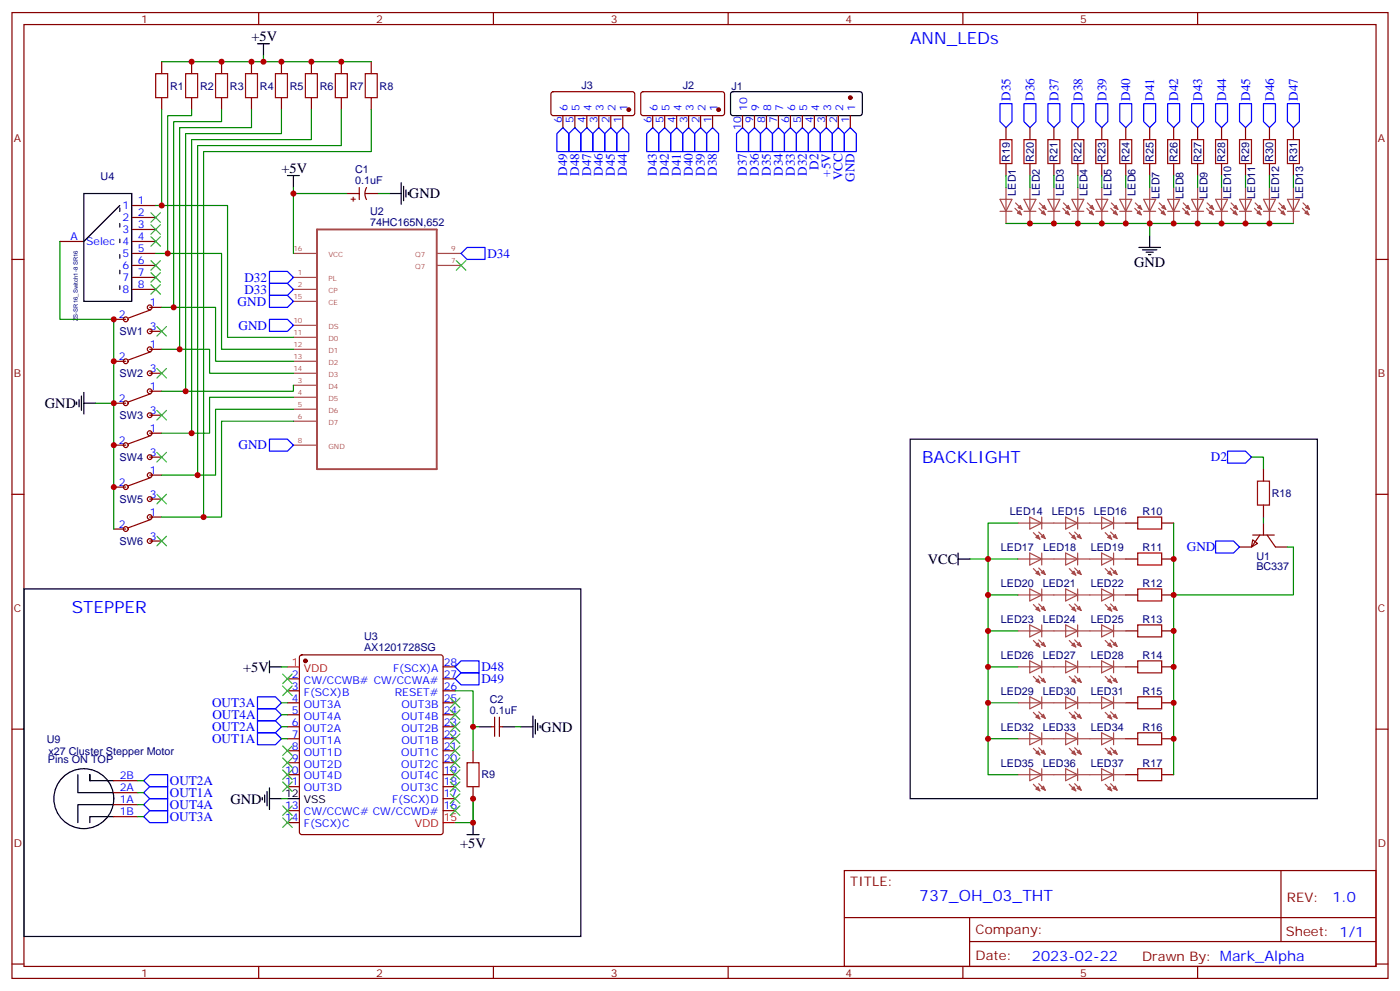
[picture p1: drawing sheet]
<svg xmlns="http://www.w3.org/2000/svg" width="412mm" height="292mm" viewBox="0 0 412 292" stroke-linecap="round" stroke-linejoin="round" font-family="sans-serif">
<g fill="none" stroke="#870000" stroke-width=".35">
<path d="M3.5 3.7h405.4v284.3h-405.4zM7.1 7.2h398.2v277.3h-398.2zM47.6 18.2v3.5M56.4 18.2v3.5M65.3 18.2v3.5M74.1 18.2v3.5M76.2 3.7v3.5M82.9 18.2v3.5M91.7 18.2v3.5M100.5 18.2v3.5M109.4 18.2v3.5M145.3 3.7v3.5"/>
<path d="M214.5 3.7v3.5M283.6 3.7v3.5M352.8 3.7v3.5M47.6 28.8v3.5M56.4 28.8v3.5M65.3 28.8v3.5M74.1 28.8v3.5M82.9 28.8v3.5M91.7 28.8v3.5M100.5 28.8v3.5M109.4 28.8v3.5M296.3 37.6v3.5"/>
<path d="M303.4 37.6v3.5M310.4 37.6v3.5M317.5 37.6v3.5M324.6 37.6v3.5M331.6 37.6v3.5M338.7 37.6v3.5M345.7 37.6v3.5M352.8 37.6v3.5M359.8 37.6v3.5M366.9 37.6v3.5M373.9 37.6v3.5M381 37.6v3.5"/>
<path d="M102.3 57h3.5M105.8 55.2v3.5M107.6 57h3.5M108 55.2l-.5 1.8 .4 1.7M296.3 48.2v3.5M303.4 48.2v3.5M310.4 48.2v3.5M317.5 48.2v3.5M324.6 48.2v3.5M331.6 48.2v3.5M338.7 48.2v3.5M345.7 48.2v3.5"/>
<path d="M352.8 48.2v3.5M359.8 48.2v3.5M366.9 48.2v3.5M373.9 48.2v3.5M381 48.2v3.5M3.5 76.4h3.6M17.6 71.1h7.1M38.8 60.5h7.1M38.8 64h7.1M38.8 67.6h7.1M38.8 71.1h7.1M38.8 74.6h7.1"/>
<path d="M38.8 78.1h7.1M405.3 76.4h3.6M33.5 94h3.5M38.8 81.7h7.1M38.8 85.2h7.1M44.1 97.5h3.5M44.1 90.5h3.5M44.4 91.2l-6.7 2.5M33.5 106.4h3.5M33.5 118.7h3.5M44.1 109.9h3.5M44.1 102.8h3.5"/>
<path d="M44.1 115.2h3.5M44.4 103.5l-6.7 2.5M44.4 115.9l-6.7 2.5M33.5 131.1h3.5M44.1 122.2h3.5M44.1 134.6h3.5M44.1 127.5h3.5M44.1 139.9h3.5M44.4 128.2l-6.7 2.5M372.2 138.1v3.5M3.5 145.5h3.6M33.5 143.4h3.5"/>
<path d="M33.5 155.8h3.5M44.1 146.9h3.5M44.1 159.3h3.5M44.1 152.2h3.5M44.4 140.6l-6.7 2.5M44.4 152.9l-6.7 2.5M331.6 154h3.5M342.2 154h3.5M369 158.9l1.4 1.1-1.7 1zM369 157.5h6.4M371.1 157.5l-2.4 3.5h-3.6M372.2 148.7v3.5"/>
<path d="M372.2 154v3.5M373.2 157.5l2.5 3.5h3.5M405.3 145.5h3.6M331.6 164.6h3.5M331.6 175.2h3.5M342.2 164.6h3.5M342.2 175.2h3.5M84.7 199.8h3.5M88.4 193l.5-.2h40.9l.5 .2 .2 .5v51.5l-.2 .5-.5 .2h-40.9l-.5-.2-.2-.5v-51.5zM130.5 196.3h3.6M130.5 199.8h3.6M331.6 196.3h3.5"/>
<path d="M331.6 185.7h3.5M342.2 196.3h3.5M342.2 185.7h3.5M3.5 214.7h3.6M84.7 206.9h3.5M84.7 203.4h3.5M84.7 210.4h3.5M84.7 214h3.5M84.7 217.5h3.5M130.5 206.9h3.6M130.5 203.4h3.6M130.5 210.4h3.6"/>
<path d="M130.5 214h3.6M130.5 217.5h3.6M144.6 214h1.1M145.7 211.1v5.7M147.1 214h1.1M147.1 211.1v5.7M331.6 206.9h3.5M331.6 217.5h3.5M342.2 206.9h3.5M342.2 217.5h3.5M405.3 214.7h3.6M33.5 236.9h7.1"/>
<path d="M33.5 233.4h7.1M33.5 229.8h7.1M84.7 221h3.5M84.7 224.5h3.5M84.7 228.1h3.5M84.7 231.6h3.5M84.7 238.7h3.5M130.5 221h3.6M130.5 224.5h3.6M130.5 228.1h3.6M130.5 231.6h3.6M130.5 238.7h3.6"/>
<path d="M130.5 235.1h3.6M139.3 221v3.5M139.3 231.6v3.5M331.6 228.1h3.5M342.2 228.1h3.5M33.5 240.4h7.1M84.7 242.2h3.5M248.7 256.3h156.6v28.2h-156.6zM377.3 256.3v20.9M248.7 270.1h156.5M285.6 277.2h119.6M285.6 270.1v14.2"/>
<path d="M3.5 283.8h3.6M76.2 284.5v3.5M145.3 284.5v3.5M214.5 284.5v3.5M283.6 284.5v3.5M352.8 284.5v3.5M405.3 283.8h3.6"/>
<circle cx="37" cy="94" r=".71"/>
<circle cx="44.1" cy="90.5" r=".71"/>
<circle cx="44.1" cy="97.5" r=".71"/>
<circle cx="37" cy="118.7" r=".71"/>
<circle cx="37" cy="106.4" r=".71"/>
<circle cx="44.1" cy="115.2" r=".71"/>
<circle cx="44.1" cy="102.8" r=".71"/>
<circle cx="44.1" cy="109.9" r=".71"/>
<circle cx="37" cy="131.1" r=".71"/>
<circle cx="44.1" cy="127.5" r=".71"/>
<circle cx="44.1" cy="139.9" r=".71"/>
<circle cx="44.1" cy="134.6" r=".71"/>
<circle cx="44.1" cy="122.2" r=".71"/>
<circle cx="37" cy="155.8" r=".71"/>
<circle cx="37" cy="143.4" r=".71"/>
<circle cx="44.1" cy="159.3" r=".71"/>
<circle cx="44.1" cy="152.2" r=".71"/>
<circle cx="44.1" cy="146.9" r=".71"/>
</g>
<path d="M93.4 67.6h35.3v70.5h-35.3z" fill="none" stroke="#a64a4a" stroke-width=".56"/>
<g fill="none" stroke="#a64a4a" stroke-width=".35">
<path d="M294.6 58.7h3.5l-1.8 3.5zM296.3 55.2v7M299.2 59.7l1.9 2M301.6 58.7h3.6l-1.8 3.5zM303.4 55.2v7M306.2 59.7l2 2M308.7 58.7h3.5l-1.8 3.5zM310.4 55.2v7M313.3 59.7l1.9 2M315.7 58.7h3.6l-1.8 3.5zM317.5 55.2v7M320.3 59.7l2 2"/>
<path d="M322.8 58.7h3.5l-1.7 3.5zM324.6 55.2v7M327.4 59.7l1.9 2M329.8 58.7h3.6l-1.8 3.5zM331.6 55.2v7M334.4 59.7l2 2M336.9 58.7h3.5l-1.7 3.5zM338.7 55.2v7M341.5 59.7l1.9 2M344 58.7h3.5l-1.8 3.5zM345.7 55.2v7M348.5 59.7l2 2"/>
<path d="M351 58.7h3.5l-1.7 3.5zM352.8 55.2v7M355.6 59.7l1.9 2M358.1 58.7h3.5l-1.8 3.5zM359.8 55.2v7M362.7 59.7l1.9 2M365.1 58.7h3.6l-1.8 3.5zM366.9 55.2v7M369.7 59.7l2 2M372.2 58.7h3.5l-1.8 3.5zM373.9 55.2v7M376.8 59.7l1.9 2"/>
<path d="M379.2 58.7h3.6l-1.8 3.5zM381 55.2v7M383.8 59.7l2 2M86.4 74.6h7M128.9 74.6h6.9M128.9 78.1h6.9M294.6 62.2h3.5M296.3 62.3v3.5M299 61.3l1.9 2M301.6 62.2h3.6M303.4 62.3v3.5M306 61.3l2 2"/>
<path d="M308.7 62.2h3.5M310.4 62.3v3.5M313.1 61.3l1.9 2M315.7 62.2h3.6M317.5 62.3v3.5M320.1 61.3l2 2M322.8 62.2h3.5M324.6 62.3v3.5M327.2 61.3l1.9 2M329.8 62.2h3.6M331.6 62.3v3.5M334.3 61.3l1.9 2"/>
<path d="M336.9 62.2h3.5M338.7 62.3v3.5M341.3 61.3l2 2M344 62.2h3.5M345.7 62.3v3.5M348.4 61.3l1.9 2M351 62.2h3.5M352.8 62.3v3.5M355.4 61.3l2 2M358.1 62.2h3.5M359.8 62.3v3.5M362.5 61.3l1.9 2"/>
<path d="M365.1 62.2h3.6M366.9 62.3v3.5M369.5 61.3l2 2M372.2 62.2h3.5M373.9 62.3v3.5M376.6 61.3l1.9 2M379.2 62.2h3.6M381 62.3v3.5M383.6 61.3l2 2M86.4 81.7h7M86.4 85.2h7M86.4 88.7h7"/>
<path d="M86.4 95.8h7M86.4 99.3h7M86.4 102.8h7M86.4 106.4h7M86.4 109.9h7M86.4 113.4h7M86.4 116.9h7M86.4 120.5h7M86.4 124h7M86.4 131.1h7M299.9 154h7M303.3 152.2l3.6 1.8-3.6 1.8z"/>
<path d="M304.4 156.8l1.9 2M306 156.6l1.9 2M306.9 152.2v3.6M307 154h10.4M313.9 152.2l3.5 1.8-3.5 1.8zM315 156.8l1.9 2M316.6 156.6l1.9 2M317.4 152.2v3.6M317.6 154h10.4M324.5 152.2l3.5 1.8-3.5 1.8zM325.6 156.8l1.9 2M327.1 156.6l2 2"/>
<path d="M328 152.2v3.6M328.1 154h3.5M299.9 164.6h7M299.9 175.2h7M303.3 162.8l3.6 1.8-3.6 1.7zM303.3 173.4l3.6 1.8-3.6 1.7zM304.4 178l1.9 1.9M304.4 167.4l1.9 1.9M306 177.8l1.9 1.9M306 167.2l1.9 2M306.9 162.8v3.5M306.9 173.4v3.5"/>
<path d="M307 164.6h10.4M307 175.2h10.4M313.9 162.8l3.5 1.8-3.5 1.7zM313.9 173.4l3.5 1.8-3.5 1.7zM315 178l1.9 1.9M315 167.4l1.9 1.9M316.6 177.8l1.9 1.9M316.6 167.2l1.9 2M317.4 162.8v3.5M317.4 173.4v3.5M317.6 164.6h10.4M317.6 175.2h10.4"/>
<path d="M324.5 162.8l3.5 1.8-3.5 1.7zM324.5 173.4l3.5 1.8-3.5 1.7zM325.6 167.4l1.9 1.9M325.6 178l1.9 1.9M327.1 167.2l2 2M327.1 177.8l2 1.9M328 162.8v3.5M328 173.4v3.5M328.1 164.6h3.5M328.1 175.2h3.5M299.9 196.3h7M299.9 185.7h7"/>
<path d="M303.3 194.6l3.6 1.7-3.6 1.8zM303.3 184l3.6 1.7-3.6 1.8zM304.4 199.1l1.9 2M304.4 188.6l1.9 1.9M306 188.4l1.9 1.9M306 199l1.9 1.9M306.9 184v3.5M306.9 194.6v3.5M307 196.3h10.4M307 185.7h10.4M313.9 184l3.5 1.7-3.5 1.8zM313.9 194.6l3.5 1.7-3.5 1.8z"/>
<path d="M315 199.1l1.9 2M315 188.6l1.9 1.9M316.6 199l1.9 1.9M316.6 188.4l1.9 1.9M317.4 184v3.5M317.4 194.6v3.5M317.6 196.3h10.4M317.6 185.7h10.4M324.5 184l3.5 1.7-3.5 1.8zM324.5 194.6l3.5 1.7-3.5 1.8zM325.6 199.1l1.9 2M325.6 188.6l1.9 1.9"/>
<path d="M327.1 199l2 1.9M327.1 188.4l2 1.9M328 184v3.5M328 194.6v3.5M328.1 196.3h3.5M328.1 185.7h3.5M299.9 206.9h7M299.9 217.5h7M303.3 215.7l3.6 1.8-3.6 1.8zM303.3 205.1l3.6 1.8-3.6 1.8zM304.4 209.7l1.9 2M306 209.6l1.9 1.9"/>
<path d="M306.9 205.1v3.6M306.9 215.7v3.6M307 206.9h10.4M307 217.5h10.4M313.9 205.1l3.5 1.8-3.5 1.8zM313.9 215.7l3.5 1.8-3.5 1.8zM315 209.7l1.9 2M316.6 209.6l1.9 1.9M317.4 205.1v3.6M317.4 215.7v3.6M317.6 206.9h10.4M317.6 217.5h10.4"/>
<path d="M324.5 205.1l3.5 1.8-3.5 1.8zM324.5 215.7l3.5 1.8-3.5 1.8zM325.6 209.7l1.9 2M327.1 209.6l2 1.9M328 205.1v3.6M328 215.7v3.6M328.1 206.9h3.5M328.1 217.5h3.5M299.9 228.1h7M303.3 226.3l3.6 1.8-3.6 1.7zM304.4 220.3l1.9 1.9M304.4 230.9l1.9 1.9"/>
<path d="M306 220.1l1.9 2M306 230.7l1.9 2M306.9 226.3v3.5M307 228.1h10.4M313.9 226.3l3.5 1.8-3.5 1.7zM315 220.3l1.9 1.9M315 230.9l1.9 1.9M316.6 220.1l1.9 2M316.6 230.7l1.9 2M317.4 226.3v3.5M317.6 228.1h10.4M324.5 226.3l3.5 1.8-3.5 1.7z"/>
<path d="M325.6 220.3l1.9 1.9M325.6 230.9l1.9 1.9M327.1 220.1l2 2M327.1 230.7l2 2M328 226.3v3.5M328.1 228.1h3.5"/>
</g>
<g fill="none" stroke="#000" stroke-width=".35">
<path d="M75.8 12.9h3.6M77.6 12.9v3.5M24.7 57h14.1v31.7h-14.1zM84.7 51.7h3.5M86.4 51.7v3.5M114.7 57h3.5M118.2 53.8v6.3M118.9 54.9v4.2M119.6 55.9v2.1M120.3 56.6v.7M35.3 60.5l-10.6 10.6M335.5 72.8h6.3"/>
<path d="M336.5 73.6h4.3M337.6 74.3h2.1M338.3 75h.7M338.7 69.3v3.5M22.6 118.4v.7M23.3 117.7v2.1M24 116.6v4.2M24.7 118.7h3.5M24.7 115.5v6.4M268.1 129.3h120v105.8h-120zM7.1 173.4h164v102.3h-164zM282.2 164.6h3.6"/>
<path d="M282.2 162.8v3.5M79.4 194.6v3.5M79.4 196.3h3.5M141.1 214h3.5M148.2 214h3.5M153.5 214h3.5M157 210.8v6.3M157.7 211.8v4.3M158.4 212.9v2.1M159.1 213.6v.7M22.9 228.1v5.3h10.6M26.5 229.8v-1.7v1.7h7"/>
<path d="M33.5 236.9h-10.6v5.3M77.3 234.8v.7M78 234.1v2.1M78.7 233v4.2M79.4 235.1h3.5M79.4 232v6.3M84.7 235.1h3.5M33.5 240.4h-7v1.8M137.6 245.7h3.5M139.3 242.2v3.5"/>
<circle cx="24.7" cy="235.1" r="8.8"/>
</g>
<path d="M35.3 85.2v-24.7" fill="none" stroke="#000" stroke-width=".35" stroke-dasharray="1.1 3.5"/>
<g fill="none" stroke="#008700" stroke-width=".35">
<path d="M47.6 18.2h61.8M77.6 16.4v1.8M47.6 32.3v28.2M56.4 32.3v1.7h-7v40.6M65.3 32.3v3.5h-14.1v54.7M74.1 32.3v5.3h-21.2v65.2M82.9 32.3v7h-28.2v75.9M91.7 32.3v8.8h-35.3v86.4M100.5 32.3v10.6h-42.3v97M109.4 32.3v12.3h-49.4v107.6M86.4 57h15.9M86.4 55.2v19.4"/>
<path d="M111.1 57h3.6M296.3 51.7v3.5M303.4 51.7v3.5M310.4 51.7v3.5M317.5 51.7v3.5M324.6 51.7v3.5M331.6 51.7v3.5M338.7 51.7v3.5M345.7 51.7v3.5M352.8 51.7v3.5M359.8 51.7v3.5M366.9 51.7v3.5"/>
<path d="M373.9 51.7v3.5M381 51.7v3.5M17.6 71.1v22.9h15.9v61.8M45.9 60.5h21.1v38.8h19.4M45.9 74.6h19.4v28.2h21.1M296.3 65.8h84.7M338.7 65.8v3.5M47.6 90.5h15.9v15.9h22.9M28.2 118.7h5.3M47.6 102.8h14.1v7.1h24.7M86.4 113.4v1.8h-38.8M86.4 116.9h-24.7v10.6h-14.1"/>
<path d="M86.4 120.5h-22.9v19.4h-15.9M86.4 124h-21.1v28.2h-17.7M368.7 134.6h3.5v3.5M299.9 154h-8.9v21.2h8.9M345.7 154v21.2h35.3v-14.2h-1.8M372.2 152.2v1.8M285.8 164.6h14.1M291 175.2v10.5h8.9M345.7 175.2v52.9M82.9 196.3h1.8M291 196.3v10.6h8.9M291 185.7v10.6h8.9"/>
<path d="M82.9 217.5h1.8M82.9 214h1.8M82.9 206.9h1.8M82.9 210.4h1.8M134.1 203.4h5.2v17.6M139.3 214h1.8M151.7 214h1.8M291 206.9v10.6h8.9M291 217.5v10.6h8.9M40.6 236.9h1.7M40.6 233.4h1.7M40.6 229.8h1.7"/>
<path d="M82.9 235.1h1.8M40.6 240.4h1.7M134.1 242.2h5.2v-7.1v7.1"/>
</g>
<g fill="none" stroke="#a10000" stroke-width=".35">
<path d="M45.9 21.7h3.5v7.1h-3.5zM54.7 21.7h3.5v7.1h-3.5zM63.5 21.7h3.5v7.1h-3.5zM72.3 21.7h3.5v7.1h-3.5zM81.1 21.7h3.6v7.1h-3.6zM90 21.7h3.5v7.1h-3.5zM98.8 21.7h3.5v7.1h-3.5zM107.6 21.7h3.5v7.1h-3.5zM294.6 41.1h3.5v7.1h-3.5zM301.6 41.1h3.6v7.1h-3.6zM308.7 41.1h3.5v7.1h-3.5zM315.7 41.1h3.6v7.1h-3.6z"/>
<path d="M322.8 41.1h3.5v7.1h-3.5zM329.8 41.1h3.6v7.1h-3.6zM336.9 41.1h3.5v7.1h-3.5zM344 41.1h3.5v7.1h-3.5zM351 41.1h3.5v7.1h-3.5zM358.1 41.1h3.5v7.1h-3.5zM365.1 41.1h3.6v7.1h-3.6zM372.2 41.1h3.5v7.1h-3.5zM379.2 41.1h3.6v7.1h-3.6zM335.1 152.2h7.1v3.6h-7.1zM370.4 141.6h3.5v7.1h-3.5zM335.1 162.8h7.1v3.5h-7.1z"/>
<path d="M335.1 173.4h7.1v3.5h-7.1zM335.1 194.6h7.1v3.5h-7.1zM335.1 184h7.1v3.5h-7.1zM335.1 205.1h7.1v3.6h-7.1zM335.1 215.7h7.1v3.6h-7.1zM137.6 224.5h3.5v7.1h-3.5zM335.1 226.3h7.1v3.5h-7.1z"/>
</g>
<g fill="none" stroke="#00f" stroke-width=".35">
<path d="M165.8 37.6l1.8 1.7v5.3h-3.6v-5.3zM169.3 37.6l1.8 1.7v5.3h-3.5v-5.3zM172.9 37.6l1.7 1.7v5.3h-3.5v-5.3zM174.6 39.3l1.8-1.7 1.8 1.7v5.3h-3.6zM179.9 37.6l1.8 1.7v5.3h-3.5v-5.3zM183.4 37.6l1.8 1.7v5.3h-3.5v-5.3zM192.3 37.6l1.7 1.7v5.3h-3.5v-5.3zM195.8 37.6l1.8 1.7v5.3h-3.6v-5.3zM199.3 37.6l1.8 1.7v5.3h-3.5v-5.3zM202.8 37.6l1.8 1.7v5.3h-3.5v-5.3zM206.4 37.6l1.7 1.7v5.3h-3.5v-5.3zM208.1 39.3l1.8-1.7 1.8 1.7v5.3h-3.6z"/>
<path d="M218.7 37.6l1.8 1.7v5.3h-3.5v-5.3zM222.2 37.6l1.8 1.7v5.3h-3.5v-5.3zM224 39.3l1.8-1.7 1.7 1.7v5.3h-3.5zM229.3 37.6l1.8 1.7v5.3h-3.6v-5.3zM232.8 37.6l1.8 1.7v5.3h-3.5v-5.3zM236.4 37.6l1.7 1.7v5.3h-3.5v-5.3zM239.9 37.6l1.8 1.7v5.3h-3.6v-5.3zM241.7 39.3l1.7-1.7 1.8 1.7v5.3h-3.5zM246.9 37.6l1.8 1.7v5.3h-3.5v-5.3zM250.5 37.6l1.7 1.7v5.3h-3.5v-5.3zM294.6 30.5h3.5v5.3l-1.8 1.8-1.7-1.8zM301.6 30.5h3.6v5.3l-1.8 1.8-1.8-1.8z"/>
<path d="M308.7 30.5h3.5v5.3l-1.8 1.8-1.7-1.8zM315.7 30.5h3.6v5.3l-1.8 1.8-1.8-1.8zM322.8 30.5h3.5v5.3l-1.7 1.8-1.8-1.8zM329.8 30.5h3.6v5.3l-1.8 1.8-1.8-1.8zM336.9 30.5h3.5v5.3l-1.7 1.8-1.8-1.8zM344 30.5h3.5v5.3l-1.8 1.8-1.7-1.8zM351 30.5h3.5v5.3l-1.7 1.8-1.8-1.8zM358.1 30.5h3.5v5.3l-1.8 1.8-1.7-1.8zM365.1 30.5h3.6v5.3l-1.8 1.8-1.8-1.8zM372.2 30.5h3.5v5.3l-1.8 1.8-1.7-1.8zM379.2 30.5h3.6v5.3l-1.8 1.8-1.8-1.8zM79.4 79.9h5.3l1.7 1.8-1.7 1.7h-5.3z"/>
<path d="M135.8 74.6l1.8-1.8h5.3v3.6h-5.3zM79.4 94h5.3l1.7 1.8-1.7 1.7h-5.3zM79.4 87h5.3l1.7 1.7-1.7 1.8h-5.3zM79.4 83.4h5.3l1.7 1.8-1.7 1.8h-5.3zM79.4 129.3h5.3l1.7 1.8-1.7 1.7h-5.3zM361.6 132.8h5.3l1.8 1.8-1.8 1.7h-5.3zM358.1 159.3h5.3l1.7 1.7-1.7 1.8h-5.3zM134.1 196.3l1.7-1.7h5.3v3.5h-5.3zM134.1 199.8l1.7-1.7h5.3v3.5h-5.3zM75.8 208.7h5.3l1.8 1.7-1.8 1.8h-5.3zM75.8 205.1h5.3l1.8 1.8-1.8 1.8h-5.3zM75.8 212.2h5.3l1.8 1.8-1.8 1.7h-5.3z"/>
<path d="M75.8 215.7h5.3l1.8 1.8-1.8 1.8h-5.3zM42.3 229.8l1.8-1.7h5.3v3.5h-5.3zM42.3 233.4l1.8-1.8h5.3v3.5h-5.3zM42.3 236.9l1.8-1.8h5.3v3.6h-5.3zM42.3 240.4l1.8-1.7h5.3v3.5h-5.3z"/>
</g>
<g fill="none" stroke="#3c3" stroke-width=".35">
<path d="M44.4 76.7l2.9 2.9M44.4 69.7l2.9 2.8M44.4 66.1l2.9 2.9M44.4 62.6l2.9 2.8M47.3 76.7l-2.9 2.9M47.3 69.7l-2.9 2.8M47.3 66.1l-2.9 2.9M47.3 62.6l-2.9 2.8M134.4 76.7l2.8 2.9M137.2 76.7l-2.8 2.9M44.4 83.8l2.9 2.8M44.4 80.3l2.9 2.8"/>
<path d="M46.2 96.1l2.8 2.9M47.3 83.8l-2.9 2.8M47.3 80.3l-2.9 2.8M49 96.1l-2.8 2.9M46.2 108.5l2.8 2.8M49 108.5l-2.8 2.8M46.2 120.8l2.8 2.8M46.2 133.2l2.8 2.8M49 120.8l-2.8 2.8M49 133.2l-2.8 2.8M46.2 145.5l2.8 2.8M46.2 157.9l2.8 2.8"/>
<path d="M49 145.5l-2.8 2.8M49 157.9l-2.8 2.8M83.3 198.4l2.8 2.9M86.1 198.4l-2.8 2.9M83.3 219.6l2.8 2.8M83.3 202l2.8 2.8M86.1 219.6l-2.8 2.8M86.1 202l-2.8 2.8M132.6 219.6l2.9 2.8M132.6 216.1l2.9 2.8M132.6 212.5l2.9 2.9M132.6 209l2.9 2.8"/>
<path d="M132.6 205.5l2.9 2.8M135.5 219.6l-2.9 2.8M135.5 216.1l-2.9 2.8M135.5 212.5l-2.9 2.9M135.5 209l-2.9 2.8M135.5 205.5l-2.9 2.8M83.3 223.1l2.8 2.9M83.3 226.7l2.8 2.8M83.3 230.2l2.8 2.8M83.3 237.2l2.8 2.9M86.1 223.1l-2.8 2.9M86.1 226.7l-2.8 2.8"/>
<path d="M86.1 230.2l-2.8 2.8M86.1 237.2l-2.8 2.9M132.6 237.2l2.9 2.9M132.6 233.7l2.9 2.8M132.6 230.2l2.9 2.8M132.6 226.7l2.9 2.8M132.6 223.1l2.9 2.9M135.5 237.2l-2.9 2.9M135.5 233.7l-2.9 2.8M135.5 230.2l-2.9 2.8M135.5 226.7l-2.9 2.8M135.5 223.1l-2.9 2.9"/>
<path d="M83.3 240.8l2.8 2.8M86.1 240.8l-2.8 2.8"/>
</g>
<g fill="#a64a4a" stroke="#a64a4a" stroke-width=".29">
<path d="M349.2 61.2l.8-.8 .5 1.3z"/>
<path d="M349.1 62.7l.7-.7 .5 1.3z"/>
<path d="M342.2 61.2l.7-.8 .5 1.3z"/>
<path d="M342 62.7l.7-.7 .6 1.3z"/>
<path d="M299.9 61.2l.7-.8 .5 1.3z"/>
<path d="M299.7 62.7l.7-.7 .5 1.3z"/>
<path d="M306.9 61.2l.7-.8 .6 1.3z"/>
<path d="M306.7 62.7l.7-.7 .6 1.3z"/>
<path d="M314 61.2l.7-.8 .5 1.3z"/>
<path d="M313.8 62.7l.7-.7 .5 1.3z"/>
<path d="M321.7 60.4l.6 1.3-1.3-.5z"/>
<path d="M320.9 62.7l.7-.7 .5 1.3z"/>
<path d="M328.8 60.4l.5 1.3-1.2-.5z"/>
<path d="M328.6 62l.5 1.3-1.2-.6z"/>
<path d="M335.1 61.2l.7-.8 .6 1.3z"/>
<path d="M335.7 62l.5 1.3-1.2-.6z"/>
<path d="M326.3 211.1l.7-.7 .5 1.3z"/>
<path d="M327.9 211l.7-.7 .5 1.2z"/>
<path d="M316.4 210.4l.5 1.3-1.2-.6z"/>
<path d="M317.3 211l.7-.7 .5 1.2z"/>
<path d="M305.1 211.1l.7-.7 .5 1.3z"/>
<path d="M307.4 210.3l.5 1.2-1.2-.5z"/>
<path d="M305.1 200.6l.7-.8 .5 1.3z"/>
<path d="M307.4 199.7l.5 1.2-1.2-.5z"/>
<path d="M316.4 199.8l.5 1.3-1.2-.5z"/>
<path d="M317.3 200.4l.7-.7 .5 1.2z"/>
<path d="M326.3 200.6l.7-.8 .5 1.3z"/>
<path d="M327.9 200.4l.7-.7 .5 1.2z"/>
<path d="M326.3 190l.7-.7 .5 1.2z"/>
<path d="M327.9 189.8l.7-.7 .5 1.2z"/>
<path d="M315.7 190l.7-.7 .5 1.2z"/>
<path d="M317.3 189.8l.7-.7 .5 1.2z"/>
<path d="M305.1 190l.7-.7 .5 1.2z"/>
<path d="M306.7 189.8l.7-.7 .5 1.2z"/>
<path d="M305.1 158.2l.7-.7 .5 1.3z"/>
<path d="M306.7 158l.7-.7 .5 1.3z"/>
<path d="M315.7 158.2l.7-.7 .5 1.3z"/>
<path d="M317.3 158l.7-.7 .5 1.3z"/>
<path d="M326.3 158.2l.7-.7 .5 1.3z"/>
<path d="M327.9 158l.7-.7 .5 1.3z"/>
<path d="M305.1 168.8l.7-.7 .5 1.2z"/>
<path d="M307.4 167.9l.5 1.3-1.2-.6z"/>
<path d="M316.4 168.1l.5 1.2-1.2-.5z"/>
<path d="M317.3 168.6l.7-.7 .5 1.3z"/>
<path d="M326.3 168.8l.7-.7 .5 1.2z"/>
<path d="M327.9 168.6l.7-.7 .5 1.3z"/>
<path d="M305.1 179.4l.7-.7 .5 1.2z"/>
<path d="M307.4 178.5l.5 1.2-1.2-.5z"/>
<path d="M316.4 178.7l.5 1.2-1.2-.5z"/>
<path d="M317.3 179.2l.7-.7 .5 1.2z"/>
<path d="M326.3 179.4l.7-.7 .5 1.2z"/>
<path d="M327.9 179.2l.7-.7 .5 1.2z"/>
<path d="M384.5 61.2l.7-.8 .6 1.3z"/>
<path d="M384.4 62.7l.7-.7 .5 1.3z"/>
<path d="M377.5 61.2l.7-.8 .5 1.3z"/>
<path d="M377.3 62.7l.7-.7 .5 1.3z"/>
<path d="M370.4 61.2l.7-.8 .6 1.3z"/>
<path d="M370.2 62.7l.7-.7 .6 1.3z"/>
<path d="M363.4 61.2l.7-.8 .5 1.3z"/>
<path d="M363.2 62.7l.7-.7 .5 1.3z"/>
<path d="M356.3 61.2l.7-.8 .5 1.3z"/>
<path d="M356.1 62.7l.7-.7 .6 1.3z"/>
<path d="M305.1 221.7l.7-.7 .5 1.2z"/>
<path d="M306.7 221.5l.7-.7 .5 1.3z"/>
<path d="M315.7 221.7l.7-.7 .5 1.2z"/>
<path d="M317.3 221.5l.7-.7 .5 1.3z"/>
<path d="M326.3 221.7l.7-.7 .5 1.2z"/>
<path d="M327.9 221.5l.7-.7 .5 1.3z"/>
<path d="M305.1 232.3l.7-.7 .5 1.2z"/>
<path d="M307.4 231.4l.5 1.3-1.2-.6z"/>
<path d="M316.4 231.6l.5 1.2-1.2-.5z"/>
<path d="M317.3 232.1l.7-.7 .5 1.3z"/>
<path d="M326.3 232.3l.7-.7 .5 1.2z"/>
<path d="M327.9 232.1l.7-.7 .5 1.3z"/>
</g>
<circle cx="90" cy="194.6" r=".53" fill="#870000" stroke="#870000" stroke-width=".35"/>
<path d="M84.7 196.3h3.5M130.5 242.2h3.6" fill="none" stroke="#f00" stroke-width=".35"/>
<path d="M215.4 27.2l.5-.2h37.4l.5 .2 .2 .5v5.6l-.2 .5-.5 .2h-37.4l-.5-.2-.2-.5v-5.6z" fill="#fff" stroke="#000" stroke-width=".35"/>
<g fill="#870000" stroke="#870000" stroke-width=".35">
<circle cx="250.5" cy="28.8" r=".53"/>
<circle cx="185.2" cy="32.3" r=".53"/>
<circle cx="211.7" cy="32.3" r=".53"/>
</g>
<g fill="none" stroke="#870000" stroke-width=".35">
<path d="M162.5 27.2l.5-.2h23.5l.5 .7-.1 5.9-.6 .4h-23.6l-.4-.7v-5.6zM165.8 34v3.6M169.3 34v3.6M172.9 34v3.6M176.4 34v3.6M179.9 34v3.6M183.4 34v3.6M189 27.2l.4-.2h23.6l.4 .7v5.9l-.7 .4h-23.5l-.5-.7v-5.6zM192.3 34v3.6M195.8 34v3.6M199.3 34v3.6M202.8 34v3.6"/>
<path d="M206.4 34v3.6M209.9 34v3.6M218.7 34v3.6M222.2 34v3.6M225.8 34v3.6M229.3 34v3.6M232.8 34v3.6M236.4 34v3.6M239.9 34v3.6M243.4 34v3.6M246.9 34v3.6M250.5 34v3.6"/>
</g>
<g fill="#c00">
<circle cx="33.5" cy="94" r=".88"/>
<circle cx="33.5" cy="106.4" r=".88"/>
<circle cx="33.5" cy="118.7" r=".88"/>
<circle cx="33.5" cy="131.1" r=".88"/>
<circle cx="33.5" cy="143.4" r=".88"/>
<circle cx="47.6" cy="60.5" r=".88"/>
<circle cx="49.4" cy="74.6" r=".88"/>
<circle cx="51.2" cy="90.5" r=".88"/>
<circle cx="52.9" cy="102.8" r=".88"/>
<circle cx="54.7" cy="115.2" r=".88"/>
<circle cx="56.4" cy="127.5" r=".88"/>
<circle cx="58.2" cy="139.9" r=".88"/>
<circle cx="60" cy="152.2" r=".88"/>
<circle cx="56.4" cy="18.2" r=".88"/>
<circle cx="65.3" cy="18.2" r=".88"/>
<circle cx="74.1" cy="18.2" r=".88"/>
<circle cx="82.9" cy="18.2" r=".88"/>
<circle cx="91.7" cy="18.2" r=".88"/>
<circle cx="100.5" cy="18.2" r=".88"/>
<circle cx="77.6" cy="18.2" r=".88"/>
<circle cx="86.4" cy="57" r=".88"/>
<circle cx="291" cy="196.3" r=".88"/>
<circle cx="345.7" cy="196.3" r=".88"/>
<circle cx="345.7" cy="185.7" r=".88"/>
<circle cx="291" cy="185.7" r=".88"/>
<circle cx="291" cy="175.2" r=".88"/>
<circle cx="345.7" cy="164.6" r=".88"/>
<circle cx="345.7" cy="175.2" r=".88"/>
<circle cx="291" cy="164.6" r=".88"/>
<circle cx="345.7" cy="206.9" r=".88"/>
<circle cx="291" cy="206.9" r=".88"/>
<circle cx="345.7" cy="217.5" r=".88"/>
<circle cx="291" cy="217.5" r=".88"/>
<circle cx="139.3" cy="214" r=".88"/>
<circle cx="139.3" cy="242.2" r=".88"/>
<circle cx="345.7" cy="65.8" r=".88"/>
<circle cx="338.7" cy="65.8" r=".88"/>
<circle cx="303.4" cy="65.8" r=".88"/>
<circle cx="310.4" cy="65.8" r=".88"/>
<circle cx="317.5" cy="65.8" r=".88"/>
<circle cx="324.6" cy="65.8" r=".88"/>
<circle cx="331.6" cy="65.8" r=".88"/>
<circle cx="373.9" cy="65.8" r=".88"/>
<circle cx="366.9" cy="65.8" r=".88"/>
<circle cx="359.8" cy="65.8" r=".88"/>
<circle cx="352.8" cy="65.8" r=".88"/>
<circle cx="139.3" cy="235.1" r=".88"/>
</g>
<g font-size="4.9" fill="#00f">
<text x="268.1" y="12.9">ANN_LEDs</text>
<text x="271.6" y="136.3">BACKLIGHT</text>
<text x="21.2" y="180.4">STEPPER</text>
</g>
<text font-size="4.6" fill="#00f" x="270.8" y="265.3">737_OH_03_THT</text>
<g font-size="4.2">
<text x="74.1" y="12.2">+5V</text>
<text x="82.9" y="51">+5V</text>
<text x="120.5" y="58.4">GND</text>
<text x="334.1" y="78.5">GND</text>
<text x="13.2" y="120.1">GND</text>
<text x="273.3" y="166">VCC</text>
<text x="71.6" y="197.8">+5V</text>
<text x="159.5" y="215.4">GND</text>
<text x="67.9" y="236.6">GND</text>
<text x="135.6" y="249.7">+5V</text>
</g>
<g font-size="4.2" fill="#00f">
<text x="392.5" y="265.6">1.0</text>
<text x="304" y="282.9">2023-02-22</text>
</g>
<g font-size="3.9" fill="#00f">
<text x="297.7" y="29.7" transform="rotate(-90 297.7 29.7)">D35</text>
<text x="304.7" y="29.7" transform="rotate(-90 304.7 29.7)">D36</text>
<text x="311.8" y="29.7" transform="rotate(-90 311.8 29.7)">D37</text>
<text x="318.8" y="29.7" transform="rotate(-90 318.8 29.7)">D38</text>
<text x="325.9" y="29.7" transform="rotate(-90 325.9 29.7)">D39</text>
<text x="333" y="29.7" transform="rotate(-90 333 29.7)">D40</text>
<text x="340" y="29.7" transform="rotate(-90 340 29.7)">D41</text>
<text x="347.1" y="29.7" transform="rotate(-90 347.1 29.7)">D42</text>
<text x="354.1" y="29.7" transform="rotate(-90 354.1 29.7)">D43</text>
<text x="361.2" y="29.7" transform="rotate(-90 361.2 29.7)">D44</text>
<text x="368.2" y="29.7" transform="rotate(-90 368.2 29.7)">D45</text>
<text x="375.3" y="29.7" transform="rotate(-90 375.3 29.7)">D46</text>
<text x="382.3" y="29.7" transform="rotate(-90 382.3 29.7)">D47</text>
<text x="167" y="51.8" transform="rotate(-90 167 51.8)">D49</text>
<text x="170.6" y="51.8" transform="rotate(-90 170.6 51.8)">D48</text>
<text x="174.1" y="51.8" transform="rotate(-90 174.1 51.8)">D47</text>
<text x="177.6" y="51.8" transform="rotate(-90 177.6 51.8)">D46</text>
<text x="181.2" y="51.8" transform="rotate(-90 181.2 51.8)">D45</text>
<text x="184.7" y="51.8" transform="rotate(-90 184.7 51.8)">D44</text>
<text x="193.5" y="51.8" transform="rotate(-90 193.5 51.8)">D43</text>
<text x="197" y="51.8" transform="rotate(-90 197 51.8)">D42</text>
<text x="200.6" y="51.8" transform="rotate(-90 200.6 51.8)">D41</text>
<text x="204.1" y="51.8" transform="rotate(-90 204.1 51.8)">D40</text>
<text x="207.6" y="51.8" transform="rotate(-90 207.6 51.8)">D39</text>
<text x="211.2" y="51.8" transform="rotate(-90 211.2 51.8)">D38</text>
<text x="220" y="51.8" transform="rotate(-90 220 51.8)">D37</text>
<text x="223.5" y="51.8" transform="rotate(-90 223.5 51.8)">D36</text>
<text x="227" y="51.8" transform="rotate(-90 227 51.8)">D35</text>
<text x="230.6" y="51.8" transform="rotate(-90 230.6 51.8)">D34</text>
<text x="234.1" y="51.8" transform="rotate(-90 234.1 51.8)">D33</text>
<text x="237.6" y="51.8" transform="rotate(-90 237.6 51.8)">D32</text>
<text x="241.1" y="49.9" transform="rotate(-90 241.1 49.9)">D2</text>
<text x="244.7" y="52.1" transform="rotate(-90 244.7 52.1)">+5V</text>
<text x="248.2" y="53.1" transform="rotate(-90 248.2 53.1)">VCC</text>
<text x="251.7" y="53.5" transform="rotate(-90 251.7 53.5)">GND</text>
<text x="143.6" y="76">D34</text>
<text x="72" y="82.9">D32</text>
<text x="70" y="90">GND</text>
<text x="72" y="86.4">D33</text>
<text x="70.3" y="97">GND</text>
<text x="70.3" y="132.3">GND</text>
<text x="356.7" y="135.7">D2</text>
<text x="349.6" y="162.2">GND</text>
<text x="141.8" y="197.5">D48</text>
<text x="141.8" y="201">D49</text>
<text x="62.5" y="208.2">OUT3A</text>
<text x="62.5" y="215.2">OUT2A</text>
<text x="62.6" y="211.7">OUT4A</text>
<text x="62.5" y="218.7">OUT1A</text>
<text x="50" y="231.1">OUT2A</text>
<text x="50" y="234.6">OUT1A</text>
<text x="50.1" y="238.2">OUT4A</text>
<text x="50" y="241.6">OUT3A</text>
</g>
<g font-size="3.9" fill="#800">
<text x="250.5" y="260.9">TITLE:</text>
<text x="379.1" y="265.6">REV:</text>
<text x="287.4" y="275.1">Company:</text>
<text x="378.7" y="275.7">Sheet: 1/1</text>
<text x="287.4" y="282.8">Date:</text>
<text x="336.4" y="282.8">Drawn By: Mark_Alpha</text>
</g>
<g font-size="3.2" fill="#800">
<text x="41.6" y="6.7">1</text>
<text x="110.8" y="6.7">2</text>
<text x="179.9" y="6.7">3</text>
<text x="249.1" y="6.7">4</text>
<text x="318.2" y="6.7">5</text>
<text x="4.1" y="41.8">A</text>
<text x="405.9" y="41.8">A</text>
<text x="103.2" y="59.4">+</text>
<text x="4.1" y="110.9">B</text>
<text x="405.9" y="110.9">B</text>
<text x="4.1" y="180.1">C</text>
<text x="405.9" y="180.1">C</text>
<text x="4.1" y="249.2">D</text>
<text x="405.9" y="249.2">D</text>
<text x="41.6" y="287.5">1</text>
<text x="110.8" y="287.5">2</text>
<text x="179.9" y="287.5">3</text>
<text x="249.1" y="287.5">4</text>
<text x="318.2" y="287.5">5</text>
</g>
<g font-size="3.2" fill="#000080">
<text x="50.1" y="26.4">R1</text>
<text x="58.9" y="26.4">R2</text>
<text x="67.7" y="26.4">R3</text>
<text x="76.6" y="26.4">R4</text>
<text x="85.4" y="26.4">R5</text>
<text x="94.2" y="26.4">R6</text>
<text x="103" y="26.4">R7</text>
<text x="111.8" y="26.4">R8</text>
<text x="171.3" y="26.3">J3</text>
<text x="201.1" y="26.3">J2</text>
<text x="215.4" y="26.4">J1</text>
<text x="297.4" y="47.6" transform="rotate(-90 297.4 47.6)">R19</text>
<text x="304.5" y="47.6" transform="rotate(-90 304.5 47.6)">R20</text>
<text x="311.6" y="47.6" transform="rotate(-90 311.6 47.6)">R21</text>
<text x="318.6" y="47.6" transform="rotate(-90 318.6 47.6)">R22</text>
<text x="325.7" y="47.6" transform="rotate(-90 325.7 47.6)">R23</text>
<text x="332.7" y="47.6" transform="rotate(-90 332.7 47.6)">R24</text>
<text x="339.8" y="47.6" transform="rotate(-90 339.8 47.6)">R25</text>
<text x="346.8" y="47.6" transform="rotate(-90 346.8 47.6)">R26</text>
<text x="353.9" y="47.6" transform="rotate(-90 353.9 47.6)">R27</text>
<text x="360.9" y="47.6" transform="rotate(-90 360.9 47.6)">R28</text>
<text x="368" y="47.6" transform="rotate(-90 368 47.6)">R29</text>
<text x="375.1" y="47.6" transform="rotate(-90 375.1 47.6)">R30</text>
<text x="382.1" y="47.6" transform="rotate(-90 382.1 47.6)">R31</text>
<text x="29.7" y="52.9">U4</text>
<text x="104.6" y="51">C1</text>
<text x="104.6" y="54.2">0.1uF</text>
<text x="299.2" y="57.6" transform="rotate(-90 299.2 57.6)">LED1</text>
<text x="306.3" y="57.6" transform="rotate(-90 306.3 57.6)">LED2</text>
<text x="313.4" y="57.6" transform="rotate(-90 313.4 57.6)">LED3</text>
<text x="320.4" y="57.6" transform="rotate(-90 320.4 57.6)">LED4</text>
<text x="327.4" y="57.6" transform="rotate(-90 327.4 57.6)">LED5</text>
<text x="334.5" y="57.6" transform="rotate(-90 334.5 57.6)">LED6</text>
<text x="341.5" y="58.5" transform="rotate(-90 341.5 58.5)">LED7</text>
<text x="348.6" y="58.5" transform="rotate(-90 348.6 58.5)">LED8</text>
<text x="355.6" y="58.5" transform="rotate(-90 355.6 58.5)">LED9</text>
<text x="362.7" y="58.5" transform="rotate(-90 362.7 58.5)">LED10</text>
<text x="369.8" y="58.5" transform="rotate(-90 369.8 58.5)">LED11</text>
<text x="376.8" y="58.5" transform="rotate(-90 376.8 58.5)">LED12</text>
<text x="383.9" y="58.5" transform="rotate(-90 383.9 58.5)">LED13</text>
<text x="109" y="63.3">U2</text>
<text x="109" y="66.5">74HC165N,652</text>
<text x="35.2" y="98.7">SW1</text>
<text x="35.2" y="111">SW2</text>
<text x="35.2" y="123.4">SW3</text>
<text x="35.2" y="135.7">SW4</text>
<text x="35.2" y="148.1">SW5</text>
<text x="374.6" y="146.3">R18</text>
<text x="297.5" y="151.6">LED14</text>
<text x="309.9" y="151.6">LED15</text>
<text x="322.2" y="151.6">LED16</text>
<text x="336.6" y="151.6">R10</text>
<text x="35.2" y="160.4">SW6</text>
<text x="294.8" y="162.2">LED17</text>
<text x="307.3" y="162.2">LED18</text>
<text x="321.3" y="162.2">LED19</text>
<text x="336.6" y="162.2">R11</text>
<text x="370.1" y="167.9">BC337</text>
<text x="370.1" y="164.8">U1</text>
<text x="294.8" y="172.8">LED20</text>
<text x="307.2" y="172.8">LED21</text>
<text x="321.3" y="172.8">LED22</text>
<text x="336.6" y="172.8">R12</text>
<text x="294.8" y="183.4">LED23</text>
<text x="307.2" y="183.4">LED24</text>
<text x="321.3" y="183.4">LED25</text>
<text x="336.6" y="183.4">R13</text>
<text x="107.3" y="191.6">AX1201728SG</text>
<text x="107.3" y="188.4">U3</text>
<text x="294.8" y="194">LED26</text>
<text x="307.2" y="194">LED27</text>
<text x="321.3" y="194">LED28</text>
<text x="336.6" y="194">R14</text>
<text x="144.3" y="207">C2</text>
<text x="294.8" y="204.6">LED29</text>
<text x="307.2" y="204.6">LED30</text>
<text x="321.3" y="204.6">LED31</text>
<text x="336.6" y="204.6">R15</text>
<text x="144.3" y="210.1">0.1uF</text>
<text x="294.8" y="215.1">LED32</text>
<text x="307.2" y="215.1">LED33</text>
<text x="321.3" y="215.1">LED34</text>
<text x="336.6" y="215.1">R16</text>
<text x="13.8" y="218.6">U9</text>
<text x="14.1" y="224.5">Pins ON TOP</text>
<text x="14.3" y="222.1">x27 Cluster Stepper Motor</text>
<text x="294.8" y="225.7">LED35</text>
<text x="307.2" y="225.7">LED36</text>
<text x="321.3" y="225.7">LED37</text>
<text x="336.6" y="225.7">R17</text>
<text x="141.8" y="229.2">R9</text>
</g>
<g font-size="3.2" fill="#00f">
<text x="167.2" y="32.7" transform="rotate(-90 167.2 32.7)">6</text>
<text x="170.7" y="32.7" transform="rotate(-90 170.7 32.7)">5</text>
<text x="174.3" y="32.7" transform="rotate(-90 174.3 32.7)">4</text>
<text x="177.8" y="32.7" transform="rotate(-90 177.8 32.7)">3</text>
<text x="181.3" y="32.7" transform="rotate(-90 181.3 32.7)">2</text>
<text x="184.9" y="32.7" transform="rotate(-90 184.9 32.7)">1</text>
<text x="193.7" y="32.7" transform="rotate(-90 193.7 32.7)">6</text>
<text x="197.2" y="32.7" transform="rotate(-90 197.2 32.7)">5</text>
<text x="200.7" y="32.7" transform="rotate(-90 200.7 32.7)">4</text>
<text x="204.3" y="32.7" transform="rotate(-90 204.3 32.7)">3</text>
<text x="207.8" y="32.7" transform="rotate(-90 207.8 32.7)">2</text>
<text x="211.3" y="32.7" transform="rotate(-90 211.3 32.7)">1</text>
<text x="220.1" y="32.7" transform="rotate(-90 220.1 32.7)">10</text>
<text x="223.7" y="32.7" transform="rotate(-90 223.7 32.7)">9</text>
<text x="227.2" y="32.7" transform="rotate(-90 227.2 32.7)">8</text>
<text x="230.7" y="32.7" transform="rotate(-90 230.7 32.7)">7</text>
<text x="234.2" y="32.7" transform="rotate(-90 234.2 32.7)">6</text>
<text x="237.8" y="32.7" transform="rotate(-90 237.8 32.7)">5</text>
<text x="241.3" y="32.7" transform="rotate(-90 241.3 32.7)">4</text>
<text x="244.8" y="32.7" transform="rotate(-90 244.8 32.7)">3</text>
<text x="248.4" y="32.7" transform="rotate(-90 248.4 32.7)">2</text>
<text x="251.9" y="32.7" transform="rotate(-90 251.9 32.7)">1</text>
<text x="165.5" y="36.2" transform="rotate(-90 165.5 36.2)">6</text>
<text x="169" y="36.2" transform="rotate(-90 169 36.2)">5</text>
<text x="172.5" y="36.2" transform="rotate(-90 172.5 36.2)">4</text>
<text x="176" y="36.2" transform="rotate(-90 176 36.2)">3</text>
<text x="179.6" y="36.2" transform="rotate(-90 179.6 36.2)">2</text>
<text x="183.1" y="36.2" transform="rotate(-90 183.1 36.2)">1</text>
<text x="191.9" y="36.2" transform="rotate(-90 191.9 36.2)">6</text>
<text x="195.4" y="36.2" transform="rotate(-90 195.4 36.2)">5</text>
<text x="199" y="36.2" transform="rotate(-90 199 36.2)">4</text>
<text x="202.5" y="36.2" transform="rotate(-90 202.5 36.2)">3</text>
<text x="206" y="36.2" transform="rotate(-90 206 36.2)">2</text>
<text x="209.5" y="36.2" transform="rotate(-90 209.5 36.2)">1</text>
<text x="218.4" y="38.3" transform="rotate(-90 218.4 38.3)">10</text>
<text x="221.9" y="36.2" transform="rotate(-90 221.9 36.2)">9</text>
<text x="225.4" y="36.2" transform="rotate(-90 225.4 36.2)">8</text>
<text x="229" y="36.2" transform="rotate(-90 229 36.2)">7</text>
<text x="232.5" y="36.2" transform="rotate(-90 232.5 36.2)">6</text>
<text x="236" y="36.2" transform="rotate(-90 236 36.2)">5</text>
<text x="239.5" y="36.2" transform="rotate(-90 239.5 36.2)">4</text>
<text x="243.1" y="36.2" transform="rotate(-90 243.1 36.2)">3</text>
<text x="246.6" y="36.2" transform="rotate(-90 246.6 36.2)">2</text>
<text x="250.1" y="36.2" transform="rotate(-90 250.1 36.2)">1</text>
<text x="36.1" y="61.6">1</text>
<text x="36.1" y="65.1">2</text>
<text x="40.6" y="60.1">1</text>
<text x="40.6" y="63.7">2</text>
<text x="20.8" y="70.7">A</text>
<text x="36.1" y="68.6">3</text>
<text x="40.6" y="67.2">3</text>
<text x="40.6" y="70.7">4</text>
<text x="25.4" y="72.1">Selec</text>
<text x="36.1" y="72.1">4</text>
<text x="36.1" y="75.7">5</text>
<text x="40.6" y="74.3">5</text>
<text x="40.6" y="77.8">6</text>
<text x="36.1" y="79.2">6</text>
<text x="36.1" y="82.7">7</text>
<text x="40.6" y="81.3">7</text>
<text x="36.1" y="86.3">8</text>
<text x="40.6" y="84.8">8</text>
<text x="35" y="93.7">2</text>
<text x="44.1" y="90.1">1</text>
<text x="44.1" y="97.2">3</text>
<text x="35" y="106">2</text>
<text x="44.1" y="102.5">1</text>
<text x="44.1" y="109.5">3</text>
<text x="35" y="118.4">2</text>
<text x="44.1" y="114.8">1</text>
<text x="44.1" y="121.9">3</text>
<text x="35" y="130.7">2</text>
<text x="44.1" y="127.2">1</text>
<text x="44.1" y="134.2">3</text>
<text x="35" y="143.1">2</text>
<text x="44.1" y="139.5">1</text>
<text x="44.1" y="146.6">3</text>
<text x="35" y="155.4">2</text>
<text x="44.1" y="151.9">1</text>
<text x="44.1" y="158.9">3</text>
<text x="115.8" y="197.7">F(SCX)A</text>
<text x="130.7" y="196">28</text>
<text x="86" y="199.5">2</text>
<text x="86" y="203">3</text>
<text x="89.5" y="201.3">CW/CCWB# CW/CCWA#</text>
<text x="130.7" y="203">26</text>
<text x="130.7" y="199.5">27</text>
<text x="86" y="206.6">4</text>
<text x="89.5" y="204.8">F(SCX)B</text>
<text x="89.5" y="208.3">OUT3A</text>
<text x="116.3" y="204.8">RESET#</text>
<text x="118.3" y="208.3">OUT3B</text>
<text x="130.7" y="206.6">25</text>
<text x="86" y="210.1">5</text>
<text x="86" y="213.6">6</text>
<text x="89.5" y="211.8">OUT4A</text>
<text x="89.5" y="215.4">OUT2A</text>
<text x="118.3" y="215.4">OUT2B</text>
<text x="118.3" y="211.8">OUT4B</text>
<text x="130.7" y="213.6">23</text>
<text x="130.7" y="210.1">24</text>
<text x="86" y="217.1">7</text>
<text x="86" y="220.7">8</text>
<text x="89.5" y="218.9">OUT1A</text>
<text x="118.3" y="218.9">OUT1B</text>
<text x="130.7" y="220.7">21</text>
<text x="130.7" y="217.1">22</text>
<text x="84" y="227.7">10</text>
<text x="86" y="224.2">9</text>
<text x="89.5" y="222.4">OUT1D</text>
<text x="89.5" y="226">OUT2D</text>
<text x="118.2" y="226">OUT2C</text>
<text x="118.2" y="222.4">OUT1C</text>
<text x="130.7" y="227.7">19</text>
<text x="130.7" y="224.2">20</text>
<text x="35.3" y="233">2A</text>
<text x="35.3" y="229.5">2B</text>
<text x="84" y="231.2">11</text>
<text x="89.5" y="229.5">OUT4D</text>
<text x="89.5" y="233">OUT3D</text>
<text x="118.2" y="233">OUT3C</text>
<text x="118.2" y="229.5">OUT4C</text>
<text x="130.7" y="231.2">18</text>
<text x="35.3" y="236.5">1A</text>
<text x="84" y="238.3">13</text>
<text x="115.5" y="236.5">F(SCX)D</text>
<text x="130.7" y="238.3">16</text>
<text x="130.7" y="234.8">17</text>
<text x="35.3" y="240.1">1B</text>
<text x="84" y="241.8">14</text>
<text x="89.5" y="240.1">CW/CCWC# CW/CCWD#</text>
<text x="89.5" y="243.6">F(SCX)C</text>
</g>
<g font-size="3.2" fill="#f00">
<text x="86" y="196">1</text>
<text x="89.5" y="197.7">VDD</text>
<text x="122.2" y="243.6">VDD</text>
<text x="130.7" y="241.8">15</text>
</g>
<g font-size="3.2">
<text x="84" y="234.8">12</text>
<text x="89.5" y="236.5">VSS</text>
</g>
<g font-size="2.1" fill="#a54b4b">
<text x="86.4" y="73.9">16</text>
<text x="96.7" y="75.7">VCC</text>
<text x="122.3" y="75.7">Q7</text>
<text x="132.9" y="73.9">9</text>
<text x="132.9" y="77.4">7</text>
<text x="87.8" y="81">1</text>
<text x="96.7" y="82.7">PL</text>
<text x="122.3" y="79.2">Q7</text>
<text x="86.4" y="88">15</text>
<text x="87.8" y="84.5">2</text>
<text x="96.7" y="86.2">CP</text>
<text x="96.7" y="89.8">CE</text>
<text x="86.4" y="95.1">10</text>
<text x="86.4" y="98.6">11</text>
<text x="96.7" y="96.8">DS</text>
<text x="96.7" y="100.3">D0</text>
<text x="86.4" y="102.1">12</text>
<text x="86.4" y="105.7">13</text>
<text x="96.7" y="103.9">D1</text>
<text x="96.7" y="107.4">D2</text>
<text x="86.4" y="109.2">14</text>
<text x="87.8" y="112.7">3</text>
<text x="96.7" y="110.9">D3</text>
<text x="87.8" y="116.3">4</text>
<text x="87.8" y="119.8">5</text>
<text x="96.7" y="114.5">D4</text>
<text x="96.7" y="118">D5</text>
<text x="87.8" y="123.3">6</text>
<text x="96.7" y="121.5">D6</text>
<text x="96.7" y="125">D7</text>
<text x="87.8" y="130.4">8</text>
<text x="96.7" y="132.1">GND</text>
</g>
<text font-size="1.8" fill="#000080" x="22.9" y="94.6" transform="rotate(-90 22.9 94.6)">ZS-SR16_Switch1-8 SR16</text>
</svg>
